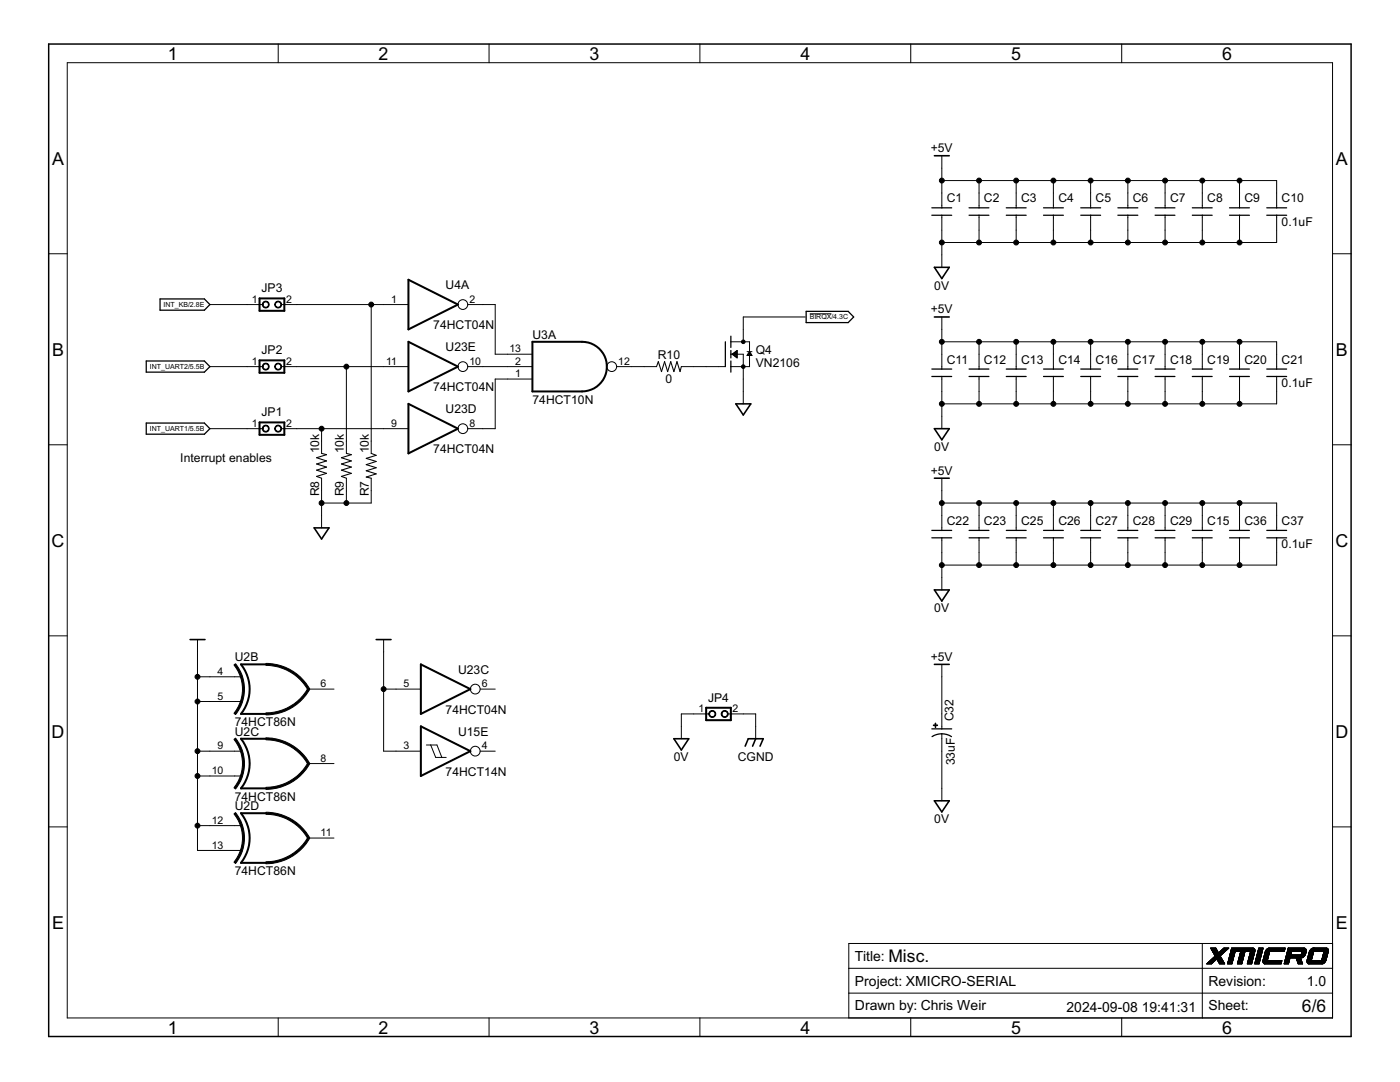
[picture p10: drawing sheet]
<svg xmlns="http://www.w3.org/2000/svg" width="279mm" height="216mm" viewBox="0 0 279 216" stroke-linecap="round" stroke-linejoin="round" font-family="sans-serif">
<g fill="none" stroke="#000" stroke-width=".25">
<path d="M31.9 59.7h8.9l1.1 1.1-1.1 1.1h-8.9zM186 41.5h3.9M186 43h3.9M193.4 41.5h4M193.4 43h4M200.8 41.5h4M200.8 43h4M208.3 41.5h3.9M208.3 43h3.9M215.7 41.5h3.9M215.7 43h3.9M223.1 41.5h4"/>
<path d="M223.1 43h4M230.5 41.5h4M230.5 43h4M238 41.5h3.9M238 43h3.9M245.4 41.5h3.9M245.4 43h3.9M252.8 41.5h4M252.8 43h4M29.2 72h11.6l1.1 1.2-1.1 1.1h-11.6zM144.8 68.2v5M145.9 67.1v2.2"/>
<path d="M145.9 69.9v1.5M145.9 72v2.3M160.9 62.1h8.4l1.1 1.1-1.1 1.2h-8.4zM186 73.6h3.9M186 75.1h3.9M193.4 73.6h4M193.4 75.1h4M200.8 73.6h4M200.8 75.1h4M208.3 73.6h3.9M208.3 75.1h3.9M215.7 73.6h3.9"/>
<path d="M215.7 75.1h3.9M223.1 73.6h4M223.1 75.1h4M230.5 73.6h4M230.5 75.1h4M238 73.6h3.9M238 75.1h3.9M245.4 73.6h3.9M245.4 75.1h3.9M252.8 73.6h4M252.8 75.1h4M29.2 84.4h11.6l1.1 1.1-1.1 1.1h-11.6z"/>
<path d="M186 105.8h3.9M186 107.3h3.9M193.4 105.8h4M193.4 107.3h4M200.8 105.8h4M200.8 107.3h4M208.3 105.8h3.9M208.3 107.3h3.9M215.7 105.8h3.9M215.7 107.3h3.9M223.1 105.8h4M223.1 107.3h4"/>
<path d="M230.5 105.8h4M230.5 107.3h4M238 105.8h3.9M238 107.3h3.9M245.4 105.8h3.9M245.4 107.3h3.9M252.8 105.8h4M252.8 107.3h4M186 145.4h3.9M186 147a3.6 3.6 0 0 1 3.9 0"/>
</g>
<g fill="none" stroke="#000" stroke-width=".2">
<path d="M13.4 12.5h252.5v190.6h-252.5zM55.5 8.8v3.7M97.6 8.8v3.7M139.7 8.8v3.7M181.8 8.8v3.7M223.9 8.8v3.7M188 36h66.8v5.5M188 31.1v10.4M195.4 36v5.5M202.8 36v5.5M210.2 36v5.5M217.7 36v5.5"/>
<path d="M225.1 36v5.5M232.5 36v5.5M239.9 36v5.5M247.4 36v5.5M9.7 50.6h3.7M188 43v10.3M195.4 43v5.4M202.8 43v5.4M210.2 43v5.4M217.7 43v5.4M225.1 43v5.4M232.5 43v5.4"/>
<path d="M239.9 43v5.4M247.4 43v5.4M254.8 43v5.4h-66.8M265.9 50.6h3.7M41.9 73.2h10.5M41.9 60.8h10.5M56.1 73.2h25.4M56.1 60.8h25.4M69.1 73.2v17.3M74.1 60.8v29.7M93.3 73.2h13M93.3 60.8h5.5v9.9h7.5"/>
<path d="M106.3 75.6h-7.5v9.9h-5.5M123 73.2h8M136 73.2h8.7M145.9 68.2h3.7v5h-3.7M145.9 70.7h2.4v9.9M146.1 70.7l1-.8v1.5zM146.1 70.7h1M146.3 70.8h.8M146.3 70.6h.8M146.4 70.9h.7M146.5 70.4h.6M146.6 71h.5"/>
<path d="M146.6 70.3h.5M146.7 71.1h.4M146.7 70.2h.4M146.9 71.3h.2M146.9 70.1h.2M147 71.4h.1M147.1 70h.1M149.1 70.2h1M149.1 70.9h1M149.2 70.8h.8M149.3 70.7h.6M149.3 70.6h.5"/>
<path d="M149.4 70.4h.4M149.5 70.3h.2M149.6 70.2h.1M149.6 70.2l.5 .7h-1zM160.7 63.2h-12.4v5M161.6 62.6h4.3M188 68.2h66.8v5.4M188 63.2v10.4M188 75.1v10.4M195.4 68.2v5.4M195.4 75.1v5.5M202.8 68.2v5.4"/>
<path d="M202.8 75.1v5.5M210.2 68.2v5.4M210.2 75.1v5.5M217.7 68.2v5.4M217.7 75.1v5.5M225.1 68.2v5.4M225.1 75.1v5.5M232.5 68.2v5.4M232.5 75.1v5.5M239.9 68.2v5.4M239.9 75.1v5.5M247.4 68.2v5.4"/>
<path d="M247.4 75.1v5.5M254.8 75.1v5.5h-66.8M9.7 88.8h3.7M41.9 85.5h10.5M56.1 85.5h25.4M64.2 85.5v5M64.2 95.4v9.9M69.1 95.4v5M74.1 95.4v5h-9.9M188 95.4v10.4M265.9 88.8h3.7M188 100.4h66.8v5.4"/>
<path d="M188 107.3v10.4M195.4 100.4v5.4M195.4 107.3v5.5M202.8 100.4v5.4M202.8 107.3v5.5M210.2 100.4v5.4M210.2 107.3v5.5M217.7 100.4v5.4M217.7 107.3v5.5M225.1 100.4v5.4M225.1 107.3v5.5M232.5 100.4v5.4"/>
<path d="M232.5 107.3v5.5M239.9 100.4v5.4M239.9 107.3v5.5M247.4 100.4v5.4M247.4 107.3v5.5M254.8 107.3v5.5h-66.8M9.7 126.9h3.7M39.4 127.6v42.1h8.7M39.4 135h8.7M39.4 140h8.7M61.7 137.5h5M76.6 137.5h7.4"/>
<path d="M76.6 127.6v22.3h7.4M95.8 137.5h3M188 132.6v12.8M265.9 126.9h3.7M39.4 149.9h8.7M39.4 154.8h8.7M61.7 152.4h5M85.1 148.7h2.1l1 2.4M86 148.7l1 2.4h2M95.8 149.9h3M141.5 142.5h-5.5v4.9M145.2 142.5h5.6v4.9"/>
<path d="M188 146.4v13.4M9.7 165h3.7M39.4 164.7h8.7M61.7 167.2h5M265.9 165h3.7M169.4 193.2h96.5M169.4 198.2h96.5M239.9 188.3v14.8M241.7 189.2l1 .1M241.7 189.3h1M241.7 189.3l1 .1M241.7 189.4h1.1"/>
<path d="M241.8 189.4h1M241.8 189.5h1M241.8 192.3h-.9M241.8 189.5l1 .1M241.9 189.6h1M241.9 192.2l-1 .1M241.9 189.7h1M241.9 192.2h-.9M241.9 191.3h1.9M241.9 189.7h1.1M242 189.8h1M242 192.1l-1 .1"/>
<path d="M242 191.2h1.8M242 189.9h1M242 189.9l1.1 .1M242.1 192.1h-1M242.1 191.2h1.7M242.1 190h1M242.1 192h-1M242.1 191.2h1.6M242.1 190l1 .1M242.1 190.1h1M242.2 192h-1M242.2 191.1h1.5"/>
<path d="M242.2 190.1h2M242.2 190.2h1.9M242.2 191.9h-1M242.2 190.3h1.8M242.3 191.9h-1M242.3 191h1.3M242.3 190.3h1.6M242.3 190.4h1.6M242.3 191.8l-1 .1M242.3 190.9h1.3M242.4 190.5h1.4M242.4 191.8h-1"/>
<path d="M242.4 190.9h1.2M242.4 190.6h1.3M242.4 191.7l-1 .1M242.4 190.6h1.2M242.5 190.7h1.1M242.5 191.7h-1M242.5 190.8h1M242.5 191.6h-.9M242.6 191.6h-1M242.6 189.2l.6 1 1.1-1M242.7 189.2h-1.1l.9 1.6M242.7 191.5l-1 .1"/>
<path d="M242.7 191.5h-1M242.7 191.4l-.9 .1M242.8 191.4h-1M242.9 191.4h1M242.9 191.5h1M243 191.5l1 .1M243 191.6h1M243 191.7h1.1M243.1 191.7h1M243.1 191.8h1M243.1 191.9h1.1M243.2 191.9h1"/>
<path d="M243.2 192h1M243.2 192.1h1.1M243.3 192.1h1M243.3 192.2h1M243.3 192.2h1.1M243.4 192.3h1M243.5 190.7l-1 .1M243.8 191.3l-1.9 .1M244.2 189.2h1l-1.7 1.6 .9 1.5h-1l-.6-1-1 1h-1l1.7-1.5M244.2 190.1h-1M244.3 190l-1 .1M244.3 190h-.9"/>
<path d="M244.4 189.9l-1 .1M244.5 189.9h-1M244.5 189.8h-1M244.6 189.8h-1M244.6 189.7l-1 .1M244.7 189.7h-1M244.7 189.6l-1 .1M244.8 189.6h-1M244.8 189.5l-.9 .1M244.9 189.5h-1M244.9 189.4l-1 .1M245 192.3h.9"/>
<path d="M245 189.4h-1M245 192.2h.9M245 189.3l-.9 .1M245.1 192h.8M245.1 191.9h.9M245.1 189.3h-1M245.1 191.8h.9M245.2 191.7h.8M245.2 189.2l-1 .1M245.2 191.6h.8M245.2 191.5h.9M245.2 191.4h.9"/>
<path d="M245.3 191.3h.8M245.3 191.2h.8M245.3 191.1h.9M245.3 191h.9M245.3 190.9h.9M245.4 190.9h.8M245.4 190.8h.9M245.4 190.7h.9M245.4 190.6h.9M245.4 190.5h.9M245.5 190.5h.8M245.5 190.4h.9"/>
<path d="M245.5 190.3h.9M245.5 190.2h.9M245.6 190.1h.8M245.6 190h.8M245.6 190h.9M245.6 189.9h.9M245.6 189.8h4.8M245.7 189.7h4.7M245.7 189.6h4.7M245.7 189.5h4.7M245.7 189.4h4.7M245.8 189.3l4.6 .1"/>
<path d="M245.8 189.3h4.5M245.8 189.2h4.4M245.8 189.2l4.5 .1M245.8 189.2l-.8 3.1h.9l.6-2.5M245.9 192.2l-.9 .1M245.9 192.1l-.9 .1M245.9 192.1h-.9M246 192h-.9M246 191.8h-.9M246 191.7l-.8 .1M246.1 191.5h-.9M246.1 191.3l-.9 .1"/>
<path d="M246.2 191.1h-.9M246.2 191h-.9M246.3 190.8l-.9 .1M246.3 190.7h-.9M246.3 190.6h-.9M246.4 190.4l-.9 .1M246.4 190.3l-.9 .1M246.4 190.2h-.9M246.5 189.9l-.9 .1M247 192.3h.8M247 192.2h.9M247 192.1h.9"/>
<path d="M247 192h.9M247.1 191.9h.8M247.1 191.8h.9M247.1 191.7h.9M247.1 191.6h.9M247.2 191.5h.8M247.2 191.5h.9M247.2 191.4h.9M247.2 191.3h.9M247.2 191.2h.9M247.3 191.1h.8M247.3 191.1h.9"/>
<path d="M247.3 190.9h.9M247.4 190.8h.8M247.4 190.7h.8M247.4 190.7h.9M247.4 190.5h.9M247.5 190.4h.8M247.5 190.3h.8M247.5 190.2h.9M247.5 190.1h.9M247.6 190h.8M247.6 189.8l-.6 2.5h.8l.7-2.5M247.6 189.9h.9"/>
<path d="M247.9 192.2l-.9 .1M247.9 192.1h-.9M247.9 192h-.8M248 191.8l-.9 .1M248 191.7l-.9 .1M248 191.6h-.8M248.1 191.3l-.9 .1M248.2 191.1h-.9M248.2 191h-.9M248.2 190.9h-.9M248.2 190.8l-.8 .1M248.3 190.7h-.9"/>
<path d="M248.3 190.6h-.9M248.3 190.4h-.8M248.4 190.3h-.9M248.4 190.2h-.9M248.5 189.9l-.9 .1M248.9 192.3h.9M249 192.2h.8M249 192.1h.8M249 192.1h.9M249 192h.9M249 191.9h.9M249.1 191.8h.8"/>
<path d="M249.1 191.7h.8M249.1 191.7h.9M249.1 191.6h.9M249.2 191.5h.8M249.2 191.3h.8M249.2 191.3h.9M249.2 191.2h.9M249.3 191.1h.8M249.3 190.9h.8M249.3 190.8h.9M249.4 190.7h.8M249.4 190.5h.9"/>
<path d="M249.4 190.4h.9M249.4 190.3h.9M249.5 190.3h.8M249.5 190.2h.8M249.5 190.2h.9M249.5 190h.9M249.6 189.9h.8M249.6 189.8l-.7 2.5h.9l.6-2.3M249.8 192.3h-.9M249.9 192h-.9M249.9 191.9h-.9M250 191.6h-.9"/>
<path d="M250 191.5l-.9 .1M250 191.4h-.8M250.1 189.2l.3 .2M250.1 191.2h-.9M250.1 191.1l-.9 .1M250.1 191h-.8M250.2 190.9h-.9M250.2 190.7l-.9 .1M250.3 190.6h-.9M250.3 190.5h-.9M250.3 190.2h-.8M250.4 190.1h-.9"/>
<path d="M250.4 189.4v.1M250.4 190h-.9M250.4 192.3h.9M250.4 192.2h.9M250.4 189.9h-.8M250.4 189.8h-4.8M250.4 189.5v.1M250.4 189.6v.2M250.4 189.8v.2M250.5 192h.8M250.5 192h.9M250.5 191.9h.9"/>
<path d="M250.5 191.8h.9M250.6 191.6h.8M250.6 191.6h.9M250.6 191.5h.9M250.7 191.4h.8M250.7 191.2h.8M250.7 191.2h.9M250.7 191.1h.9M250.7 191h.9M250.8 190.9h.8M250.8 190.8h.9M250.8 190.7h.9"/>
<path d="M250.8 190.6h.9M250.9 190.5h.8M250.9 190.4h.9M251 190.2h.8M251 190.1h.8M251 190h.9M251.1 189.8h.8M251.1 189.7h.8M251.1 189.6h.9M251.1 189.5h.9M251.2 189.3h.8M251.2 189.3h.9"/>
<path d="M251.2 189.2h.9l-.8 3.1h-.9zM251.3 192.2h-.9M251.3 192.1h-.8M251.4 191.9h-.9M251.4 191.8h-.9M251.4 191.7h-.8M251.5 191.5h-.9M251.5 191.4l-.9 .1M251.5 191.3h-.8M251.6 191.1h-.9M251.6 191l-.9 .1M251.7 190.8h-.9"/>
<path d="M251.7 190.7h-.9M251.8 190.4h-.9M251.8 190.3h-.9M251.8 190.1h-.8M251.9 190l-.9 .1M251.9 190h-.9M251.9 189.9h-.9M251.9 189.7h-.8M252 189.6l-.9 .1M252 189.4h-.8M252.1 191.9h3.7M252.1 191.8h3.7"/>
<path d="M252.1 191.9v.2M252.1 191.8v.1M252.1 191.7h3.7l-.1 .6h-3.4M252.1 191.6h.8M252.1 189.2l-.9 .1M252.1 191.7v.1M252.1 192.1h3.6M252.1 192h3.6M252.1 191.5h.9M252.1 191.5v.2M252.1 191.4h.9M252.1 191.3h.9"/>
<path d="M252.1 192.1l.1 .1M252.2 192.2h3.5M252.2 191.3h.8M252.2 191.2h.8M252.2 191.1h.9M252.2 192.2l.2 .1M252.2 191h.9M252.2 190.9h.9M252.3 192.3h3.4M252.3 190.9h.8M252.3 190.8h.9M252.3 190.7h.9"/>
<path d="M252.3 190.6h.9M252.3 190.5h.9M252.4 190.4h.8M252.4 190.4h.9M252.4 190.3h.9M252.4 190.2h.9M252.5 190h.8M252.5 189.9h.9M252.5 189.8l-.4 1.7M252.6 189.8h3.7M252.6 189.7h3.7M252.6 189.7l-.1 .1"/>
<path d="M252.7 189.6h3.7M252.7 189.5h3.7M252.7 189.5l-.1 .2M252.8 189.4h3.6M252.9 189.4h3.5M253 189.3l-.3 .2M253 191.5h-.9M253 191.4h-.9M253 189.3h3.5M253 191.2h-.8M253.1 191.1l-.9 .1M253.1 189.2h3.4l-.2 .6h-3.8"/>
<path d="M253.1 191h-.9M253.2 190.8h-.9M253.2 190.7l-.9 .1M253.2 190.6h-.9M253.2 189.2l-.2 .1M253.2 190.5h-.9M253.3 190.2h-.9M253.3 190.1l-.9 .1M253.3 190.1h-.8M253.4 190h-.9M253.4 189.8l-.5 1.9M255.8 192h-3.7"/>
<path d="M255.8 191.8h-3.7M255.8 191.7l-3.7 .1M256.3 192.2h.9M256.3 192.1h.9M256.3 192h.9M256.3 189.7h-3.7M256.4 191.9h.8M256.4 189.6l-3.8 .1M256.4 191.9h.9M256.4 189.5l-3.7 .1M256.4 191.8h.9M256.4 189.4l-3.6 .1"/>
<path d="M256.4 191.7h.9M256.5 189.3h-3.6M256.5 191.6h.8M256.5 191.5h.8M256.5 191.5h.9M256.5 191.3h.9M256.6 191.2h.8M256.8 190.5h3.7M256.8 190.4h.8M256.8 190.3h.9M256.8 190.2h.9M256.9 190.1h.8"/>
<path d="M256.9 190h.8M256.9 189.9h.9M256.9 189.8h3.8M257 189.7h3.7M257 189.6h3.7M257 189.5h3.7M257 189.4h3.6M257.1 189.3h3.4M257.1 189.2h3.3M257.1 189.2l3.4 .1M257.1 189.2l-.8 3.1h.8l.4-1.1M257.1 189.2l.7 .6-.2 .7"/>
<path d="M257.2 192.3h-.9M257.2 192.1l-.9 .1M257.2 192h-.8M257.3 191.9h-.9M257.3 191.6h-.8M257.4 191.5h-.9M257.4 191.4h-.9M257.4 191.2h-.8M257.6 190.5h-.8M257.7 190.4h-.9M257.7 190.3h-.9M257.7 190.1l-.9 .1"/>
<path d="M257.7 190l-.8 .1M257.8 189.9h-.9M258.7 191.2h.9M258.7 191.2h.8M258.7 191.3h.9M258.7 191.3l.9 .1M258.8 191.4h.8M258.8 191.5h.9M258.8 191.6h.9M258.9 191.7h.8M258.9 191.7l.9 .1M258.9 191.8h.9"/>
<path d="M258.9 191.9h.9M259 191.9h.8M259 192h.8M259 192h.9M259 192.1h.9M259 192.2h.9M259.1 192.2h.8M259.1 192.3h.8M259.7 190.5h.8M259.7 190.4h.8M259.7 190.3h.9M259.7 190.2h.9"/>
<path d="M259.8 190.2h.8M259.8 190.1h.8M259.8 191.1l-3.2 .1M259.8 189.9h.9M259.8 189.8l-.1 .7M259.9 191.1h-3.3M260 191l-3.4 .1M260.1 191h-3.5M260.2 190.9h-3.6M260.2 190.9l-.7 .3 .5 1.1h-.9l-.4-1.1M260.3 190.8l-3.6 .1M260.3 189.2h.1"/>
<path d="M260.3 190.8h-3.6M260.3 190.7l-3.6 .1M260.3 190.7l-.1 .2M260.4 189.2l.2 .2M260.4 190.7h-3.7M260.4 190.6l-3.7 .1M260.5 190.6h-3.8M260.5 190.5l-.2 .2M260.5 190.4h-.8M260.5 190.4v.1M260.6 190.3l-.1 .1M260.6 190.3h-.9"/>
<path d="M260.6 189.4h.1M260.6 190.1l-.8 .1M260.6 189.4l.1 .1M260.7 190h-.9M260.7 189.5h-3.7M260.7 189.9l-.1 .4M260.7 189.9h-.9M260.7 189.8h-3.8M260.7 189.7l-3.8 .1M260.7 189.6h-3.7M260.7 189.5v.3M260.7 189.8v.1"/>
<path d="M260.8 191.9l.1 .1M260.9 191.9h3.6M260.9 191.6h.8M260.9 191.6l-.1 .3M260.9 192v.1M260.9 192h3.5M260.9 191.5h.8M260.9 191.5v.1M260.9 191.4h.9M260.9 192.1v.1M260.9 192.2h.1M260.9 192.2h3.3"/>
<path d="M261 191.2h.8M261 192.2v.1M261 192.2h3.2M261 191.1h.9M261 192.3h.2M261 191h.9M261 190.9h.9M261 192.3h3.1M261.1 190.8h.8M261.1 190.7h.8M261.1 190.7h.9M261.1 190.6h.9"/>
<path d="M261.1 190.5h.9M261.2 192.3h2.7M261.2 190.5h.8M261.2 190.4h.8M261.2 190.3h.8M261.2 190.3h.9M261.2 190.2h.9M261.3 190.1h.8M261.3 190l-.4 1.5M261.3 189.9h.8M261.3 189.9h.9M261.4 189.8h3.7"/>
<path d="M261.4 189.8l-.1 .2M261.5 189.6l-.1 .2M261.6 189.4l-.1 .2M261.7 191.6h-.8M261.7 189.3h3.3M261.7 191.5h-.8M261.7 189.3l-.1 .1M261.8 191.4l-.9 .1M261.8 191.3h-.9M261.8 191.2h-.8M261.8 189.3h3.1M261.9 191.1h-.9"/>
<path d="M261.9 189.2l-.2 .1M261.9 191l-.9 .1M261.9 189.2h2.9M262 190.6l-.9 .1M262.1 190.2h-.9M262.1 190.1l-.9 .1M262.1 190.1h-.8M262.1 189.2h-.2M262.1 190h-.8M262.2 189.2l-.5 2.5M263.8 191.6h.8M263.8 191.5h.9"/>
<path d="M263.8 191.4h.9M263.8 191.3h.9M263.9 191.2h.8M263.9 191.2h.9M263.9 191.1h.9M263.9 191h.9M264 190.9h.8M264 190.8h.8M264 190.8h.9M264 190.6h.9M264.1 190.5h.8M264.1 192.3h-.2"/>
<path d="M264.1 190.4h.9M264.1 190.2h.9M264.2 192.2l-.1 .1M264.2 190.1h.8M264.2 190h.8M264.2 190h.9M264.2 189.9h.9M264.2 189.8l-.4 1.9M264.3 192.1l-3.4 .1M264.3 192.1l-.1 .1M264.4 192.1h-3.5M264.4 192h-3.5"/>
<path d="M264.5 191.9h-3.6M264.5 191.9l-.2 .2M264.5 191.8h-3.6M264.6 191.8h-3.7M264.6 191.7l-3.7 .1M264.6 191.7l-.1 .2M264.6 191.7h-3.7M264.6 191.6h-.8M264.6 191.6v.1M264.7 191.4l-.9 .1M264.7 189.2l.3 .1M264.7 191.3h-.9"/>
<path d="M264.8 191.2h-.9M264.8 190.9h-.9M264.9 190.8h-.9M264.9 190.7h-.9M264.9 190.5h-.8M264.9 190.4l-.8 .1M265 190.4h-.9M265 190.3h-.9M265 189.3l-3.3 .1M265 189.3v.1M265 190.1h-.8M265 189.4h-3.4"/>
<path d="M265 190l-.8 .1M265 189.4l-3.4 .1M265 189.4l.1 .2M265.1 189.5l-3.6 .1M265.1 189.5h-3.6M265.1 189.9l-.5 1.7M265.1 189.6v.1M265.1 189.8h-3.8M265.1 189.7h-3.7M265.1 189.6l-3.7 .1M265.1 189.6h-3.6M265.1 189.8v.1"/>
<path d="M265.1 189.7v.1M265.9 188.3h-96.5v14.8M55.5 203.1v3.7M97.6 203.1v3.7M139.7 203.1v3.7M181.8 203.1v3.7M223.9 203.1v3.7"/>
<circle cx="92.4" cy="60.8" r=".97"/>
<circle cx="92.4" cy="73.2" r=".97"/>
<circle cx="122.1" cy="73.2" r=".97"/>
<circle cx="92.4" cy="85.5" r=".97"/>
<circle cx="94.8" cy="137.5" r=".97"/>
<circle cx="94.8" cy="149.9" r=".97"/>
</g>
<g fill="none" stroke="#000" stroke-width=".4">
<path d="M51.8 59.5h4.9v2.5h-4.9zM81.5 55.8l9.9 5-9.9 4.9zM51.8 71.9h4.9v2.5h-4.9zM81.5 68.2l9.9 5-9.9 4.9zM106.3 68.2h9.9a5 5 0 0 1 4.9 5 5 5 0 0 1-4.9 4.9h-9.9zM51.8 84.3h4.9v2.5h-4.9zM81.5 80.6l9.9 4.9-9.9 5zM53 132.6h-4.9a7.9 7.9 0 0 1 0 9.9h4.9M84 132.6l9.9 4.9-9.9 5zM53 147.4h-4.9a7.9 7.9 0 0 1 0 9.9h4.9M84 144.9l9.9 5-9.9 4.9zM140.9 141.2h5v2.5h-5z"/>
<path d="M53 162.3h-4.9a7.9 7.9 0 0 1 0 9.9h4.9"/>
</g>
<path d="M131 73.2l.4-1 .6 2 .6-2 .6 2 .7-2 .6 2 .6-2 .6 2 .3-1M64.2 90.5l1 .2-2 .6 2 .7-2 .6 2 .6-2 .6 2 .6-2 .7 1 .3M69.1 90.5l1 .2-2 .6 2 .7-2 .6 2 .6-2 .6 2 .6-2 .7 1 .3M74.1 90.5l1 .4-2 .6 2 .6-2 .6 2 .6-2 .6 2 .7-2 .6 1 .2" fill="none" stroke="#000" stroke-width=".21"/>
<g fill="none" stroke="#000" stroke-width=".32">
<path d="M186.5 31.1h2.9M186.5 53.3h2.9l-1.4 2.3zM186.5 63.2h2.9M146.9 80.6h2.9l-1.5 2.2zM186.5 85.5h2.9l-1.4 2.3zM186.5 95.4h2.9M62.7 105.3h3l-1.5 2.3zM186.5 117.7h2.9l-1.4 2.2zM37.9 127.6h3M75.1 127.6h2.9M186.5 132.6h2.9M134.5 147.4h3l-1.5 2.3z"/>
<path d="M148.7 148.9l.6-1.5h3l-.6 1.5M150.8 147.4l-.6 1.5M186.5 159.8h2.9l-1.4 2.2z"/>
</g>
<g fill="#000" stroke="#000" stroke-width=".2">
<path d="M52.7 72.5a.69 .69 0 0 1 1 .4 .69 .69 0 0 1-.5 .9 .69 .69 0 0 1-.9-.6h.2a.54 .54 0 0 1 .7-.6 .54 .54 0 0 1 .2 .9 .54 .54 0 0 1-.9-.2v-.1h-.2l.1-.3z" fill-rule="evenodd"/>
<path d="M52.5 60.3a.69 .69 0 0 1 1.1 .1 .69 .69 0 0 1-.4 1 .69 .69 0 0 1-.9-.6h.2a.54 .54 0 0 1 .7-.6 .54 .54 0 0 1 .2 .9 .54 .54 0 0 1-.9-.1v-.2h-.2z" fill-rule="evenodd"/>
<path d="M55.2 72.5a.69 .69 0 0 1 1 .4 .69 .69 0 0 1-.6 .9 .69 .69 0 0 1-.8-.6h.2a.55 .55 0 0 1 .8-.5 .55 .55 0 0 1 .1 .9 .55 .55 0 0 1-.9-.3v-.1h-.2l.1-.3z" fill-rule="evenodd"/>
<path d="M55 60.3a.69 .69 0 0 1 1.1 .1 .69 .69 0 0 1-.4 1 .69 .69 0 0 1-.9-.6h.2a.55 .55 0 0 1 .8-.5 .55 .55 0 0 1 .1 .9 .55 .55 0 0 1-.9-.2v-.2h-.2z" fill-rule="evenodd"/>
<path d="M52.7 84.9a.69 .69 0 0 1 1 .4 .69 .69 0 0 1-.5 .9 .69 .69 0 0 1-.9-.7h.2a.54 .54 0 0 1 .7-.5 .54 .54 0 0 1 .2 .9 .54 .54 0 0 1-.9-.2l-.2-.2 .1-.2z" fill-rule="evenodd"/>
<path d="M55.2 84.9a.69 .69 0 0 1 1 .4 .69 .69 0 0 1-.6 .9 .69 .69 0 0 1-.8-.7h.2a.55 .55 0 0 1 .8-.4 .55 .55 0 0 1 .1 .9 .55 .55 0 0 1-.9-.3v-.2h-.2l.1-.2z" fill-rule="evenodd"/>
<path d="M53.1 132.4a10 10 0 0 1 8.7 5.1l-.4 .2a9.8 9.8 0 0 0-8.3-4.9z" fill-rule="evenodd"/>
<path d="M46.7 132.7l.3-.3a8.1 8.1 0 0 1 0 10.2l-.3-.3a7.7 7.7 0 0 0 0-9.6z" fill-rule="evenodd"/>
<path d="M46.7 147.5l.3-.2a8.1 8.1 0 0 1 0 10.1l-.3-.2a7.7 7.7 0 0 0 0-9.7z" fill-rule="evenodd"/>
<path d="M53.1 142.2a9.6 9.6 0 0 0 8.3-4.8l.4 .2a10 10 0 0 1-8.7 5z" fill-rule="evenodd"/>
<path d="M53.1 157.1a9.6 9.6 0 0 0 8.3-4.9l.4 .2a10 10 0 0 1-8.7 5.1z" fill-rule="evenodd"/>
<path d="M53.1 147.2a10.1 10.1 0 0 1 8.7 5.1l-.4 .2a9.6 9.6 0 0 0-8.3-4.9z" fill-rule="evenodd"/>
<path d="M141.6 142a.7 .7 0 0 1 1.1 .1 .7 .7 0 0 1-.4 1 .7 .7 0 0 1-.8-.6h.1a.54 .54 0 0 1 .7-.6 .54 .54 0 0 1 .2 .9 .54 .54 0 0 1-.9-.2v-.1h-.1z" fill-rule="evenodd"/>
<path d="M144.1 142a.7 .7 0 0 1 1.1 .1 .7 .7 0 0 1-.4 1 .7 .7 0 0 1-.9-.6h.2a.54 .54 0 0 1 .7-.6 .54 .54 0 0 1 .2 .9 .54 .54 0 0 1-.9-.2v-.1h-.2z" fill-rule="evenodd"/>
<path d="M46.7 162.4l.3-.3a8.1 8.1 0 0 1 0 10.2l-.3-.3a7.7 7.7 0 0 0 0-9.6z" fill-rule="evenodd"/>
<path d="M53.1 172a9.6 9.6 0 0 0 8.3-4.9l.4 .2a10.1 10.1 0 0 1-8.7 5.1z" fill-rule="evenodd"/>
<path d="M53.1 162.1a10 10 0 0 1 8.7 5.1l-.4 .2a9.6 9.6 0 0 0-8.3-4.9z" fill-rule="evenodd"/>
<circle cx="188" cy="36" r=".49"/>
<circle cx="195.4" cy="36" r=".49"/>
<circle cx="202.8" cy="36" r=".49"/>
<circle cx="210.2" cy="36" r=".49"/>
<circle cx="217.7" cy="36" r=".49"/>
<circle cx="225.1" cy="36" r=".49"/>
<circle cx="232.5" cy="36" r=".49"/>
<circle cx="239.9" cy="36" r=".49"/>
<circle cx="247.4" cy="36" r=".49"/>
<circle cx="188" cy="48.4" r=".49"/>
<circle cx="195.4" cy="48.4" r=".49"/>
<circle cx="202.8" cy="48.4" r=".49"/>
<circle cx="210.2" cy="48.4" r=".49"/>
<circle cx="217.7" cy="48.4" r=".49"/>
<circle cx="225.1" cy="48.4" r=".49"/>
<circle cx="232.5" cy="48.4" r=".49"/>
<circle cx="239.9" cy="48.4" r=".49"/>
<circle cx="247.4" cy="48.4" r=".49"/>
<circle cx="69.1" cy="73.2" r=".49"/>
<circle cx="74.1" cy="60.8" r=".49"/>
<circle cx="148.3" cy="68.2" r=".36"/>
<circle cx="148.3" cy="73.2" r=".36"/>
<circle cx="188" cy="68.2" r=".49"/>
<circle cx="195.4" cy="68.2" r=".49"/>
<circle cx="202.8" cy="68.2" r=".49"/>
<circle cx="210.2" cy="68.2" r=".49"/>
<circle cx="217.7" cy="68.2" r=".49"/>
<circle cx="225.1" cy="68.2" r=".49"/>
<circle cx="232.5" cy="68.2" r=".49"/>
<circle cx="239.9" cy="68.2" r=".49"/>
<circle cx="247.4" cy="68.2" r=".49"/>
<circle cx="64.2" cy="85.5" r=".49"/>
<circle cx="188" cy="80.6" r=".49"/>
<circle cx="195.4" cy="80.6" r=".49"/>
<circle cx="202.8" cy="80.6" r=".49"/>
<circle cx="210.2" cy="80.6" r=".49"/>
<circle cx="217.7" cy="80.6" r=".49"/>
<circle cx="225.1" cy="80.6" r=".49"/>
<circle cx="232.5" cy="80.6" r=".49"/>
<circle cx="239.9" cy="80.6" r=".49"/>
<circle cx="247.4" cy="80.6" r=".49"/>
<circle cx="64.2" cy="100.4" r=".49"/>
<circle cx="69.1" cy="100.4" r=".49"/>
<circle cx="188" cy="100.4" r=".49"/>
<circle cx="188" cy="112.8" r=".49"/>
<circle cx="195.4" cy="112.8" r=".49"/>
<circle cx="195.4" cy="100.4" r=".49"/>
<circle cx="202.8" cy="100.4" r=".49"/>
<circle cx="202.8" cy="112.8" r=".49"/>
<circle cx="210.2" cy="112.8" r=".49"/>
<circle cx="210.2" cy="100.4" r=".49"/>
<circle cx="217.7" cy="100.4" r=".49"/>
<circle cx="217.7" cy="112.8" r=".49"/>
<circle cx="225.1" cy="100.4" r=".49"/>
<circle cx="225.1" cy="112.8" r=".49"/>
<circle cx="232.5" cy="112.8" r=".49"/>
<circle cx="232.5" cy="100.4" r=".49"/>
<circle cx="239.9" cy="112.8" r=".49"/>
<circle cx="239.9" cy="100.4" r=".49"/>
<circle cx="247.4" cy="112.8" r=".49"/>
<circle cx="247.4" cy="100.4" r=".49"/>
<circle cx="39.4" cy="140" r=".49"/>
<circle cx="39.4" cy="135" r=".49"/>
<circle cx="76.6" cy="137.5" r=".49"/>
<circle cx="39.4" cy="149.9" r=".49"/>
<circle cx="39.4" cy="154.8" r=".49"/>
<circle cx="39.4" cy="164.7" r=".49"/>
</g>
<path d="M186.3 144.7h.8v.1h-.8zM186.6 144.3h.2v.8h-.2z" fill="#000" stroke="#000" stroke-width=".2"/>
<path d="M9.7 8.8h259.9v198h-259.9z" fill="none" stroke="#000" stroke-width=".3"/>
<g font-size="4">
<text x="33.5" y="11.9">1</text>
<text x="75.6" y="11.9">2</text>
<text x="117.6" y="11.9">3</text>
<text x="159.7" y="11.9">4</text>
<text x="201.8" y="11.9">5</text>
<text x="243.9" y="11.9">6</text>
<text x="10.4" y="32.8">A</text>
<text x="266.6" y="32.8">A</text>
<text x="10.4" y="71">B</text>
<text x="266.6" y="71">B</text>
<text x="10.3" y="109.1">C</text>
<text x="266.5" y="109.1">C</text>
<text x="10.3" y="147.2">D</text>
<text x="266.5" y="147.2">D</text>
<text x="10.4" y="185.3">E</text>
<text x="266.6" y="185.3">E</text>
<text x="33.5" y="206.2">1</text>
<text x="75.6" y="206.2">2</text>
<text x="117.6" y="206.2">3</text>
<text x="159.7" y="206.2">4</text>
<text x="201.8" y="206.2">5</text>
<text x="243.9" y="206.2">6</text>
</g>
<g font-size="3.9">
<text x="177.3" y="192">Misc.</text>
<text x="259.8" y="201.9">6/6</text>
</g>
<g font-size="3.1">
<text x="170.6" y="191.7">Title:</text>
<text x="170.6" y="196.7">Project: XMICRO-SERIAL</text>
<text x="241.2" y="196.7">Revision:</text>
<text x="260.8" y="196.7">1.0</text>
<text x="170.6" y="201.6">Drawn by: Chris Weir</text>
<text x="212.9" y="201.9">2024-09-08</text>
<text x="227.9" y="201.9">19:41:31</text>
<text x="241.2" y="201.6">Sheet:</text>
</g>
<g font-size="2.7">
<text x="185.8" y="30.3">+5V</text>
<text x="188.9" y="40.4">C1</text>
<text x="196.4" y="40.4">C2</text>
<text x="203.8" y="40.4">C3</text>
<text x="211.2" y="40.4">C4</text>
<text x="218.7" y="40.4">C5</text>
<text x="226.1" y="40.4">C6</text>
<text x="233.5" y="40.4">C7</text>
<text x="240.9" y="40.4">C8</text>
<text x="248.4" y="40.4">C9</text>
<text x="255.8" y="40.4">C10</text>
<text x="255.8" y="45.1">0.1uF</text>
<text x="52.2" y="58.3">JP3</text>
<text x="88.9" y="57.7">U4A</text>
<text x="186.5" y="57.8">0V</text>
<text x="86.5" y="65.7">74HCT04N</text>
<text x="185.8" y="62.5">+5V</text>
<text x="52.2" y="70.7">JP2</text>
<text x="88.9" y="70.1">U23E</text>
<text x="106.3" y="67.6">U3A</text>
<text x="131.3" y="71.7">R10</text>
<text x="150.8" y="70.7">Q4</text>
<text x="132.8" y="76.4">0</text>
<text x="150.8" y="73.2">VN2106</text>
<text x="188.9" y="72.5">C11</text>
<text x="196.4" y="72.5">C12</text>
<text x="203.8" y="72.5">C13</text>
<text x="211.2" y="72.5">C14</text>
<text x="218.7" y="72.5">C16</text>
<text x="226.1" y="72.5">C17</text>
<text x="233.5" y="72.5">C18</text>
<text x="240.9" y="72.5">C19</text>
<text x="248.4" y="72.5">C20</text>
<text x="255.8" y="77.2">0.1uF</text>
<text x="255.8" y="72.5">C21</text>
<text x="52.2" y="83.1">JP1</text>
<text x="86.5" y="78.1">74HCT04N</text>
<text x="88.9" y="82.4">U23D</text>
<text x="106.3" y="80.6">74HCT10N</text>
<text x="186.5" y="90">0V</text>
<text x="36" y="92.2">Interrupt enables</text>
<text x="63.7" y="90.5" transform="rotate(-90 63.7 90.5)">10k</text>
<text x="68.6" y="90.5" transform="rotate(-90 68.6 90.5)">10k</text>
<text x="73.6" y="90.5" transform="rotate(-90 73.6 90.5)">10k</text>
<text x="86.5" y="90.5">74HCT04N</text>
<text x="185.8" y="94.7">+5V</text>
<text x="63.7" y="99" transform="rotate(-90 63.7 99)">R8</text>
<text x="68.6" y="99" transform="rotate(-90 68.6 99)">R9</text>
<text x="73.6" y="99" transform="rotate(-90 73.6 99)">R7</text>
<text x="188.9" y="104.7">C22</text>
<text x="196.4" y="104.7">C23</text>
<text x="203.8" y="104.7">C25</text>
<text x="211.2" y="104.7">C26</text>
<text x="218.7" y="104.7">C27</text>
<text x="226.1" y="104.7">C28</text>
<text x="233.5" y="104.7">C29</text>
<text x="240.9" y="104.7">C15</text>
<text x="248.4" y="104.7">C36</text>
<text x="255.8" y="104.7">C37</text>
<text x="255.8" y="109.4">0.1uF</text>
<text x="186.5" y="122.2">0V</text>
<text x="46.8" y="131.9">U2B</text>
<text x="185.8" y="131.8">+5V</text>
<text x="91.4" y="134.4">U23C</text>
<text x="88.9" y="142.5">74HCT04N</text>
<text x="141.3" y="140">JP4</text>
<text x="190.3" y="143.9" transform="rotate(-90 190.3 143.9)">C32</text>
<text x="46.8" y="144.9">74HCT86N</text>
<text x="46.8" y="146.8">U2C</text>
<text x="91.4" y="146.8">U15E</text>
<text x="88.9" y="154.8">74HCT14N</text>
<text x="134.5" y="151.9">0V</text>
<text x="147.2" y="151.9">CGND</text>
<text x="190.6" y="152.7" transform="rotate(-90 190.6 152.7)">33uF</text>
<text x="46.8" y="159.8">74HCT86N</text>
<text x="46.8" y="161.6">U2D</text>
<text x="186.5" y="164.2">0V</text>
<text x="46.8" y="174.6">74HCT86N</text>
</g>
<g font-size="2.3">
<text x="50.3" y="60.4">1</text>
<text x="57.1" y="60.4">2</text>
<text x="78.1" y="60.4">1</text>
<text x="93.7" y="60.4">2</text>
<text x="101.7" y="70.3">13</text>
<text x="50.3" y="72.8">1</text>
<text x="57.1" y="72.8">2</text>
<text x="77" y="72.8">11</text>
<text x="93.7" y="72.8">10</text>
<text x="102.8" y="75.3">1</text>
<text x="102.8" y="72.8">2</text>
<text x="123.4" y="72.8">12</text>
<text x="50.3" y="85.2">1</text>
<text x="57.1" y="85.2">2</text>
<text x="78.1" y="85.2">9</text>
<text x="93.7" y="85.2">8</text>
<text x="43.4" y="134.7">4</text>
<text x="64" y="137.2">6</text>
<text x="80.5" y="137.2">5</text>
<text x="96.2" y="137.2">6</text>
<text x="43.4" y="139.6">5</text>
<text x="139.4" y="142.1">1</text>
<text x="146.2" y="142.1">2</text>
<text x="43.4" y="149.5">9</text>
<text x="80.5" y="149.5">3</text>
<text x="96.2" y="149.5">4</text>
<text x="42.2" y="154.5">10</text>
<text x="64" y="152">8</text>
<text x="42.2" y="164.4">12</text>
<text x="64" y="166.9">11</text>
<text x="42.2" y="169.3">13</text>
</g>
<g font-size="1.6">
<text x="32.6" y="61.3">INT_KB/2.8E</text>
<text x="161.6" y="63.8">BIRQX/4.3C</text>
<text x="29.9" y="73.7">INT_UART2/5.5B</text>
<text x="29.9" y="86">INT_UART1/5.5B</text>
</g>
</svg>
